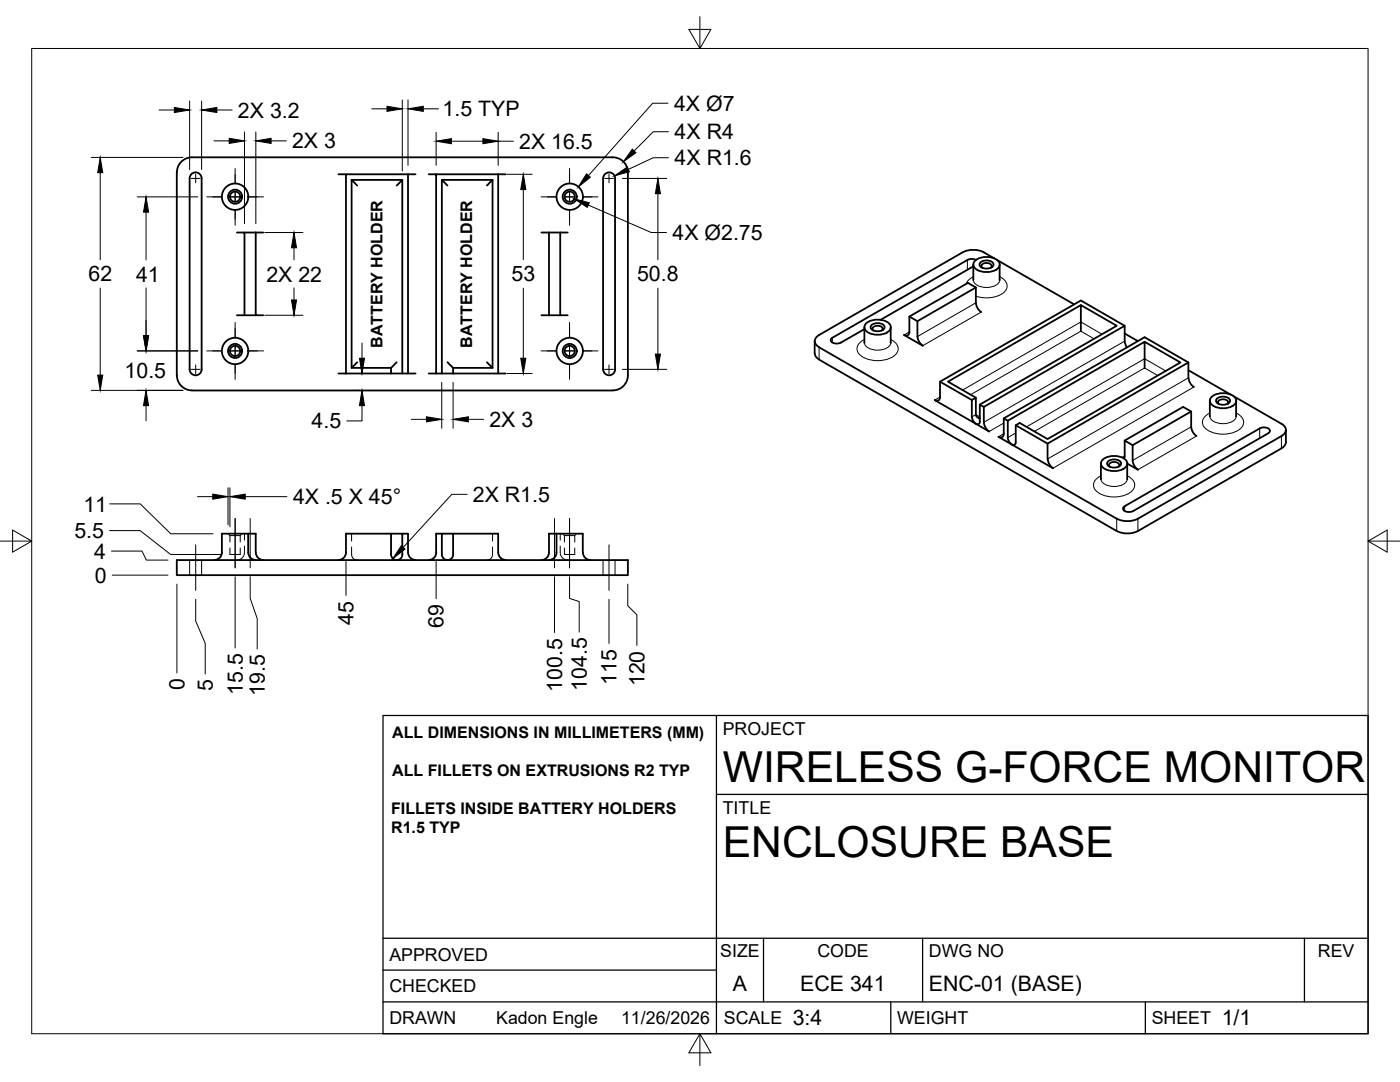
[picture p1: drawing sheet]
<svg xmlns="http://www.w3.org/2000/svg" width="279mm" height="216mm" viewBox="0 0 279 216" stroke-linecap="round" stroke-linejoin="round" font-family="sans-serif">
<!-- layer: Visible -->
<g fill="none" stroke="#000" stroke-width=".36">
<path d="M35.3 34.4v40.5M37.8 35.6v38.1a1.2 1.2 0 0 0 1.2 1.2 1.2 1.2 0 0 0 1.2-1.2v-38.1M37.8 35.6a1.2 1.2 0 0 1 1.2-1.2 1.2 1.2 0 0 1 1.2 1.2M38.3 31.4h84a2.99 2.99 0 0 1 3 3v40.5a2.99 2.99 0 0 1-3 3M38.3 31.4a2.99 2.99 0 0 0-3 3M67.5 34.8h1.5v39.7M69 34.8h12.4M70.2 35.9l1.1 1.1M80.3 35.9l-1.1 1.1M81.4 34.8h1.5M81.4 34.8v39.7h1.5M85.6 34.8h1.4v39.7"/>
<path d="M87 34.8h12.4M88.2 35.9l1.1 1.1M98.3 35.9l-1.1 1.1M99.4 34.8h1.5M99.4 34.8v39.7h1.5M120.4 35.6v38.1M120.4 35.6a1.2 1.2 0 0 1 1.2-1.2 1.2 1.2 0 0 1 1.2 1.2M122.7 35.6v38.1M47.3 46.4h1.5v16.5M48.8 46.4h2.2M51 46.4h1.5M51 46.4v16.5h1.5"/>
<path d="M108.1 46.4h1.5v16.5M109.6 46.4h2.2M111.8 46.4h1.5M111.8 46.4v16.5h1.5M192.1 50.4l-28.6 16.4M192.1 50.4a4.7 4.7 0 0 1 4.3 0M194.2 53.1l-18.5 10.7M194.2 52.8v3.1M194.6 52a3.6 3.6 0 0 1 4.8 .4 1.58 1.58 0 0 1-1.7 1.8l-.5 .1a3 3 0 0 1-2.9-1.1v-.8zM194.8 57.4l-1.6-.9-11.7 6.7v3M194.8 51.9l-.9-.2-.8 .2-27 15.5M195.6 52.4a1.83 1.83 0 0 1 2.7 .3 1.21 1.21 0 0 1-1.6 .9 1.08 1.08 0 0 1-1.2-.9z"/>
<path d="M196 53.4l-.1-.2a.92 .92 0 0 1 1.3-.7 .61 .61 0 0 1 .7 .7l-.2 .2M196.3 50.4l2.2 1.2M198.9 51.9l15.5 8.8M199.5 52.8v3.1M35.3 74.9a2.99 2.99 0 0 0 3 3M38.3 77.9h84M47.3 62.9h1.5M48.8 62.9h2.2M67.5 74.5h1.5M69 74.5h9M71.3 72.3l-1.1 1.1M78 73.4h-7.8v-37.5h10.1v38.6h1.1"/>
<path d="M79.2 72.3l-1.2 1.1v1.1h2.3M85.6 74.5h1.4M87 74.5h1.2M88.2 74.5h2.2M89.3 72.3l1.1 1.1M90.4 73.4h7.9v-37.5h-10.1v38.6M90.4 73.4v1.1M90.4 74.5h9M97.2 72.3l1.1 1.1M108.1 62.9h1.5M109.6 62.9h2.2M120.4 73.7a1.2 1.2 0 0 0 1.2 1.2 1.2 1.2 0 0 0 1.2-1.2"/>
<path d="M162.6 68.1v2.4M162.6 70.5a1.49 1.49 0 0 0 .9 1.2M163.5 69.3l59.4 34.2M163.5 71.8l59.4 34.2M163.5 66.8a1.29 1.29 0 0 0-.9 1.3 1.29 1.29 0 0 0 .9 1.2M166.1 67.4l-.2 .2a.92 .92 0 0 0 1.3 1l.6-.2M172.5 65.7l-4.7 2.7M172.5 65.3v3.1M172.9 64.5a3.6 3.6 0 0 1 4.8 .4 1.58 1.58 0 0 1-1.7 1.8l-.6 .1a3 3 0 0 1-2.8-1.1v-.8zM173.9 64.9a1.83 1.83 0 0 1 2.6 .3 1.21 1.21 0 0 1-1.6 .9 1.08 1.08 0 0 1-1.1-.9zM174.3 66l-.2-.2a.92 .92 0 0 1 1.4-.8 .61 .61 0 0 1 .6 .8l-.1 .2M177.8 65.3v3.1"/>
<path d="M180.4 66.8l3.7 2.2M181.5 63.2l1.6 .9M181.5 66.2l-.1 .4a.61 .61 0 0 1-1 .2M187.6 76.2l6.4 3.6M194.8 60.4v-3l-11.7 6.7v3a2.33 2.33 0 0 0 1.1 1.9M194.8 60.4a2.33 2.33 0 0 0 1 1.9M215.7 66.1v-5.2l7.2 4.1-27.4 15.7M215.7 60.9l-26.5 15.3 5.6 3.2M224.5 65l-8.8-5-28.1 16.2v3.4a.61 .61 0 0 1-1 .2l10.8 6.3M224.5 66.5l2.6 1.6M224.9 69.3l-.4-.9v-3.4l-28.2 16.2v3.1M228.4 68.2l7.2 4.1-26.5 15.3-5.6-3.2-.8 .5v3.3l-.2 .5a1.36 1.36 0 0 1-1.4-1.4v-3.4l27.3-15.7v5.2"/>
<path d="M237.2 72.3l-8.8-5-28.1 16.2v3.1M237.2 73.9l8.5 4.9M238.3 77.2a2.33 2.33 0 0 1-1.1-1.8v-3.1l-28.1 16.2v3.1M241.4 80v3.1M241.8 79.2a3.6 3.6 0 0 1 4.8 .4 1.58 1.58 0 0 1-1.7 1.8l-.5 .1a3 3 0 0 1-2.9-1.2v-.7zM242.8 79.6a1.83 1.83 0 0 1 2.7 .2 1.21 1.21 0 0 1-1.6 1 1.08 1.08 0 0 1-1.2-1zM246.1 79l9.6 5.6a1.29 1.29 0 0 1 .9 1.2 1.29 1.29 0 0 1-.9 1.2l-28.6 16.5M246.7 80v3.1M194 83.2v-3.4l.8-.4v3.3a.99 .99 0 0 0 .8 .8M194 83.2a1.36 1.36 0 0 0 1.3 1.4l.3-.5M196.3 81.2l-.8-.5v3.4M196.4 84.3a2.33 2.33 0 0 0 1 1.8"/>
<path d="M200.3 83.5l.8 .4M200.3 86.5v.4a.64 .64 0 0 1-1 .3l10.8 6.2M202.7 84.9l6.4 3.6M209.1 91.6a2.33 2.33 0 0 0 1.1 1.8M219.7 92.5v3.1M220.1 91.7a3.6 3.6 0 0 1 4.8 .4 1.58 1.58 0 0 1-1.7 1.8l-.6 .1a3 3 0 0 1-2.8-1.1v-.8zM221.1 92.1a1.83 1.83 0 0 1 2.6 .3 1.21 1.21 0 0 1-1.6 .9 1.08 1.08 0 0 1-1.1-.9zM221.5 93.1l-.2-.2a.92 .92 0 0 1 1.4-.7 .61 .61 0 0 1 .6 .7l-.1 .2M224.5 87.9l1.5 .9M226.1 91.9a2.33 2.33 0 0 0 1 1.8M227.1 93.7l-2.1-1.2v3.1M237.7 82.1l-1.6-.9-11.6 6.7v3.1l-.2 .5"/>
<path d="M238.8 87a2.33 2.33 0 0 1-1.1-1.8v-3.1l-11.7 6.7v3.1M243.2 80.6l-.1-.2a.92 .92 0 0 1 1.3-.7 .61 .61 0 0 1 .7 .7l-.2 .2M251.4 85.5l.7-.2a.92 .92 0 0 1 1.3 .9l-27.2 15.8-.7 .2a.92 .92 0 0 1-1.3-1l27.2-15.7M256.6 88.2a1.49 1.49 0 0 1-.9 1.3l-28.6 16.5M256.6 85.8v2.4M35.3 111.8h90v3h-90zM49.5 106.5h-5.2v3.8a1.49 1.49 0 0 1-1.5 1.4M49.5 106.5h1.5l.1 3.7a1.49 1.49 0 0 0 1.4 1.5M49.5 106.5l.1 3.7a1.49 1.49 0 0 0 1.4 1.5M78 110.6a1.13 1.13 0 0 0 1.2 1.2 1.13 1.13 0 0 0 1.1-1.2M78 106.5v4.1M80.3 106.5h-11.3v3.7a1.49 1.49 0 0 1-1.4 1.5"/>
<path d="M80.3 110.6v-4.1h1.1v3.7a1.49 1.49 0 0 0 1.5 1.5M87.1 110.2a1.49 1.49 0 0 1-1.5 1.5M88.2 106.5h-1.2v3.8M88.2 110.6a1.13 1.13 0 0 0 1.1 1.2 1.13 1.13 0 0 0 1.1-1.2M90.4 106.5h-2.2v4.1M90.4 106.5h9v3.7a1.49 1.49 0 0 0 1.5 1.5M90.4 106.5v4.1M111.1 106.5h5.2v3.8M111.1 106.5h-1.5v3.7a1.49 1.49 0 0 1-1.5 1.5M111.1 106.5v3.7a1.49 1.49 0 0 1-1.5 1.5M116.3 110.2a1.49 1.49 0 0 0 1.5 1.5M222.9 103.5a4.7 4.7 0 0 0 4.2 0"/>
<path d="M222.9 105.9a4.7 4.7 0 0 0 4.2 0"/>
<circle cx="46.9" cy="39.3" r="2.64"/>
<circle cx="46.9" cy="39.3" r="1.41"/>
<circle cx="46.9" cy="39.3" r="1.03"/>
<circle cx="113.7" cy="39.3" r="2.64"/>
<circle cx="113.7" cy="39.3" r="1.41"/>
<circle cx="113.7" cy="39.3" r="1.03"/>
<circle cx="46.9" cy="70" r="2.64"/>
<circle cx="46.9" cy="70" r="1.41"/>
<circle cx="46.9" cy="70" r="1.03"/>
<circle cx="113.7" cy="70" r="2.64"/>
<circle cx="113.7" cy="70" r="1.41"/>
<circle cx="113.7" cy="70" r="1.03"/>
</g>
<!-- layer: Hidden -->
<g fill="none" stroke="#000" stroke-width=".2">
<path d="M37.8 111.8v3M40.2 111.8v3M45.5 106.5l.4 .4M45.9 106.9h2M45.9 109.3v1.3h2v-1.3M45.9 106.9v1.3M48.3 106.5l-.4 .4v1.3M48.8 109v1.3a1.54 1.54 0 0 1-1.5 1.5M48.8 106.5v1.3M70.2 109.2v1.4a1.11 1.11 0 0 0 1.1 1.2M70.2 106.5v1.5M98.3 109.2v1.4a1.11 1.11 0 0 1-1.1 1.2"/>
<path d="M98.3 106.5v1.5M111.8 109v1.3a1.54 1.54 0 0 0 1.5 1.5M111.8 106.5v1.3M112.3 106.5l.3 .4M112.6 106.9h2.1M112.6 109.3v1.3h2.1v-1.3M112.6 106.9v1.3M115.1 106.5l-.4 .4v1.3M120.4 111.8v3M122.7 111.8v3"/>
</g>
<!-- layer: Visible Narrow -->
<g fill="none" stroke="#000" stroke-width=".2">
<path d="M193.1 51.9v1.9M194.2 55.8a2.32 2.32 0 0 0 2.7 1.6 2.32 2.32 0 0 0 2.6-1.6M194.3 55.2l-.8 .5-.7 .9M199.5 55.2a1.81 1.81 0 0 1 1.4 1.4 1.81 1.81 0 0 1-.7 1.8 6.2 6.2 0 0 1-5.4 .7M163.5 69.3v2.5M166.1 67.4v1M172.5 68.4a2.32 2.32 0 0 0 2.6 1.5 2.32 2.32 0 0 0 2.7-1.5M172.5 67.7a1.82 1.82 0 0 0-.9 3.1 5.9 5.9 0 0 0 7.1 0 1.63 1.63 0 0 0-.3-2.7l-.6-.4M181.5 66.2l-1.1 .6M187.6 79.2l-1.1 .6M194.8 60.4l-11.7 6.8M195.8 62.3l-11.7 6.7"/>
<path d="M218.3 67.6l-2.6-1.5-22 12.7M219.9 66.7l-4.2-2.5-23.6 13.6M224.5 68.1l-28.2 16.2M231.1 74.9l-2.7-1.5-22 12.7M232.7 74l-4.3-2.4-23.5 13.6M237.2 75.4l-28.1 16.2M238.3 77.2l-28.2 16.2M194 83.2l.8-.5 .7 .5M200.3 84.4l-2.9 1.7M200.3 86.6l-1 .6M202.7 86.4l-1.6 .9M219.7 95.6a2.32 2.32 0 0 0 2.6 1.5 2.32 2.32 0 0 0 2.7-1.5"/>
<path d="M219.7 94.9a1.82 1.82 0 0 0-.9 3.1 5.9 5.9 0 0 0 7.1 0 1.63 1.63 0 0 0-.3-2.7l-.6-.4M224.5 91l-.6 .3M237.7 85.2l-11.7 6.7M238.8 87l-11.7 6.7M241.4 83a2.32 2.32 0 0 0 2.7 1.5 2.32 2.32 0 0 0 2.6-1.5M241.5 82.4a1.82 1.82 0 0 0-1 3 5.9 5.9 0 0 0 7.1 0 1.63 1.63 0 0 0-.3-2.6l-.6-.4M251.4 85.5v1.9M255.7 87v2.5M222.9 103.5v2.5M224.5 101v1M227.1 103.5v2.5"/>
</g>
<!-- layer: Border -->
<path d="M6.3 9.7h266.7v196.6h-266.7zM139.7 3.3v6.4l2.2-3.8h-4.4l2.2 3.8M0 108h6.3l-3.8-2.2v4.4l3.8-2.2M273 108l3.8 2.2v-4.4l-3.8 2.2h6.4M139.7 206.3l-2.2 3.8h4.4l-2.2-3.8v6.3" fill="none" stroke="#000" stroke-width=".2"/>
<!-- layer: Titleblock -->
<path d="M76.4 142.8h196.6v63.5h-196.6zM143 158.5h130M143 142.8v63.5M76.4 199.9h196.6M76.4 193.6h66.6M76.4 187.2h196.6M152.4 187.2v12.7M177.8 199.9v6.4M184.1 187.2v12.7M228.6 199.9v6.4M260.3 187.2v12.7" fill="none" stroke="#000" stroke-width=".25"/>
<!-- layer: Smart Centers -->
<g fill="none" stroke="#000" stroke-width=".2">
<path d="M38.2 35.6h1.7M39.1 34.7v1.8M41.3 39.3h2.9M46 39.3h1.8M46.9 33.6v3M46.9 38.4v1.8M49.6 39.3h3M108 39.3h3M112.8 39.3h1.8M113.7 33.6v3M113.7 38.4v1.8M116.4 39.3h2.9"/>
<path d="M120.6 35.6h1.8M121.5 34.7v1.8M46.9 42v3M113.7 42v3M38.2 73.7h1.7M39.1 72.8v1.8M41.3 70h2.9M46 70h1.8M46.9 64.3v3.1M46.9 69.1v1.8M46.9 72.7v3M49.6 70h3"/>
<path d="M108 70h3M112.8 70h1.8M113.7 64.3v3.1M113.7 69.1v1.8M113.7 72.7v3M116.4 70h2.9M120.6 73.7h1.8M121.5 72.8v1.8M39.1 108.7v9.1M46.9 103.5v9.8M49.9 103.5v9.8M110.7 103.5v9.8"/>
<path d="M113.7 103.5v9.8M121.5 108.7v9.1"/>
</g>
<!-- layer: FD_Dimensions -->
<g fill="none" stroke="#000" stroke-width=".2">
<path d="M80.3 19.9v14.2M81.4 19.9v13.1M18.2 31.4h18.3M20 34.5v17.3M27.4 39.3h12.1M31.7 21.9h3.1M37.8 20.2v13.6M40.2 20.2v13.6M42.7 28.1h3M43.3 21.9h3M48.8 26.3v18.3M51.1 26.3v18.3"/>
<path d="M54.1 28.1h3M74.2 21.7h3M84.5 21.7h3M87 26.4v6.6M90.1 28.2h6.3M99.4 26.4v6.6M99.4 28.2h3.1M101.2 34.8h5M104.4 37.8v14M124.2 35.6h8.9M131.3 38.7v13.1M133.3 20.6h-3l-12.9 14.4"/>
<path d="M133.4 31.5h-3l-5 2.3M133.4 26.3h-3l-3.8 3.8M20 57.5v17.3M29.1 42.3v9.6M29.1 57.4v9.6M52.8 46.4h7.7M58.7 49.4v2.5M58.7 57.4v2.5M104.4 57.5v14M117.4 40.9l12.6 5.5h3M131.3 57.5v13.2M18.2 77.9h18.3"/>
<path d="M27.4 70h12.1M52.8 62.9h7.7M70.5 77.9h1.2M70.5 74.5h1.2M72.2 68.4v3.1M88.2 76.3v9.1M90.4 76.3v9.1M101.2 74.5h5M124.2 73.7h8.9M29.1 80.9v3.1M39.4 99.1h3.1M45.5 97.3v7.4"/>
<path d="M45.9 97.3v7.8M48.9 99.1h8.4M72.2 80.9v3.1h-3M82.1 83.7h3M93.2 98.6h-3l-9.7 10.6M93.5 83.7h3M21.9 105.9h6.1l6.1 4.7h10M21.9 100.5h6.1l6.1 6h8.4M22.2 110h6.1l.9 1.8h4.3M22.4 114.8h11.1M35.3 116.5v17.8M39.1 119.6v4.3l1.9 4.5v6.1"/>
<path d="M46.9 115.1v14.2M49.9 115.1v4.3l1.4 4v6.1M69 112v6.8M87 112v7.5M110.7 115.1v11.1M113.7 115.1v4.3l1.9 .6v6.1M121.5 119.6v8.8M125.3 116.5v4.4l1.8 1.8v6.1"/>
</g>
<g fill="#000" stroke="#000" stroke-width=".2">
<path d="M20 31.4l.5 3.1h-1zM34.8 21.4l3 .5-3 .6zM40.2 21.9l3.1-.5v1.1zM45.7 27.6l3.1 .5-3.1 .5zM51.1 28.1l3-.5v1zM77.2 21.2l3.1 .5-3.1 .5zM81.4 21.7l3.1-.5v1zM87 28.2l3.1-.5v1zM96.4 27.7l3 .5-3 .5zM104.4 34.8l.5 3h-1zM117.1 34.7l.7 .7-2.4 1.9zM122.6 35.1l2.6-1.8 .4 1z"/>
<path d="M126.2 29.8l.7 .7-2.5 1.8zM131.3 35.6l.5 3.1h-1zM29.1 39.3l.6 3h-1.1zM58.2 59.9h1l-.5 3zM58.7 46.4l.5 3h-1zM114.6 39.7l3 .7-.4 1zM19.5 74.8h1l-.5 3.1zM28.6 67h1.1l-.6 3zM71.7 71.5h1l-.5 3zM103.9 71.5h1l-.5 3zM130.8 70.7h1l-.5 3zM29.1 77.9l.6 3h-1.1z"/>
<path d="M42.5 98.6l3 .5-3 .5zM45.9 99.1l3-.5v1zM72.2 77.9l.5 3h-1zM85.1 83.2l3.1 .5-3.1 .5zM90.4 83.7l3.1-.5v1zM80.1 108.9l.7 .7-2.4 1.9z"/>
</g>
<g font-size="8.5">
<text x="144.3" y="156">WIRELESS G-FORCE MONITOR</text>
<text x="144.3" y="171">ENCLOSURE BASE</text>
</g>
<g font-size="4.3">
<text x="47.5" y="23.5">2X 3.2</text>
<text x="88.3" y="23.2">1.5 TYP</text>
<text x="134.5" y="22.1">4X Ø7</text>
<text x="58.3" y="29.6">2X 3</text>
<text x="103.6" y="29.7">2X 16.5</text>
<text x="134.6" y="27.8">4X R4</text>
<text x="134.6" y="33">4X R1.6</text>
<text x="134.2" y="47.9">4X Ø2.75</text>
<text x="17.7" y="56.2">62</text>
<text x="27.2" y="56.2">41</text>
<text x="53.2" y="56.2">2X 22</text>
<text x="102.1" y="56.2">53</text>
<text x="127.1" y="56.2">50.8</text>
<text x="24.9" y="75.5">10.5</text>
<text x="62.2" y="85.5">4.5</text>
<text x="97.7" y="85.2">2X 3</text>
<text x="58.5" y="100.6">4X .5 X 45°</text>
<text x="94.4" y="100.1">2X R1.5</text>
<text x="14.8" y="107.4">5.5</text>
<text x="16.7" y="102.1">11</text>
<text x="18.8" y="111.5">4</text>
<text x="18.9" y="116.2">0</text>
<text x="70.5" y="124.7" transform="rotate(-90 70.5 124.7)">45</text>
<text x="88.5" y="125.3" transform="rotate(-90 88.5 125.3)">69</text>
<text x="36.8" y="137.7" transform="rotate(-90 36.8 137.7)">0</text>
<text x="42.5" y="137.9" transform="rotate(-90 42.5 137.9)">5</text>
<text x="112.2" y="138" transform="rotate(-90 112.2 138)">100.5</text>
<text x="117.1" y="137.9" transform="rotate(-90 117.1 137.9)">104.5</text>
<text x="123" y="136.6" transform="rotate(-90 123 136.6)">115</text>
<text x="128.6" y="136.9" transform="rotate(-90 128.6 136.9)">120</text>
<text x="48.4" y="138.7" transform="rotate(-90 48.4 138.7)">15.5</text>
<text x="52.8" y="138.9" transform="rotate(-90 52.8 138.9)">19.5</text>
<text x="146.3" y="197.7">A</text>
<text x="159.7" y="197.7">ECE 341</text>
<text x="185.4" y="197.7">ENC-01 (BASE)</text>
<text x="158.2" y="204.6">3:4</text>
<text x="243.8" y="204.6">1/1</text>
</g>
<g font-size="3.5">
<text x="144.3" y="146.6">PROJECT</text>
<text x="144.3" y="162.3">TITLE</text>
<text x="77.7" y="191.7">APPROVED</text>
<text x="143.7" y="191">SIZE</text>
<text x="163.1" y="191">CODE</text>
<text x="185.4" y="191">DWG NO</text>
<text x="263" y="191">REV</text>
<text x="77.7" y="198">CHECKED</text>
<text x="77.7" y="204.4">DRAWN</text>
<text x="99" y="204.4">Kadon Engle</text>
<text x="124" y="204.4">11/26/2026</text>
<text x="144.5" y="204.4">SCALE</text>
<text x="179" y="204.4">WEIGHT</text>
<text x="229.8" y="204.4">SHEET</text>
</g>
<g font-size="3.2">
<text x="76.3" y="69.4" transform="rotate(-90 76.3 69.4)">BATTERY HOLDER</text>
<text x="94.3" y="69.4" transform="rotate(-90 94.3 69.4)">BATTERY HOLDER</text>
<text x="78.3" y="147.2">ALL DIMENSIONS IN MILLIMETERS (MM)</text>
<text x="78.3" y="154.8">ALL FILLETS ON EXTRUSIONS R2 TYP</text>
<text x="78.1" y="162.5">FILLETS INSIDE BATTERY HOLDERS</text>
<text x="78.1" y="166.3">R1.5 TYP</text>
</g>
</svg>
